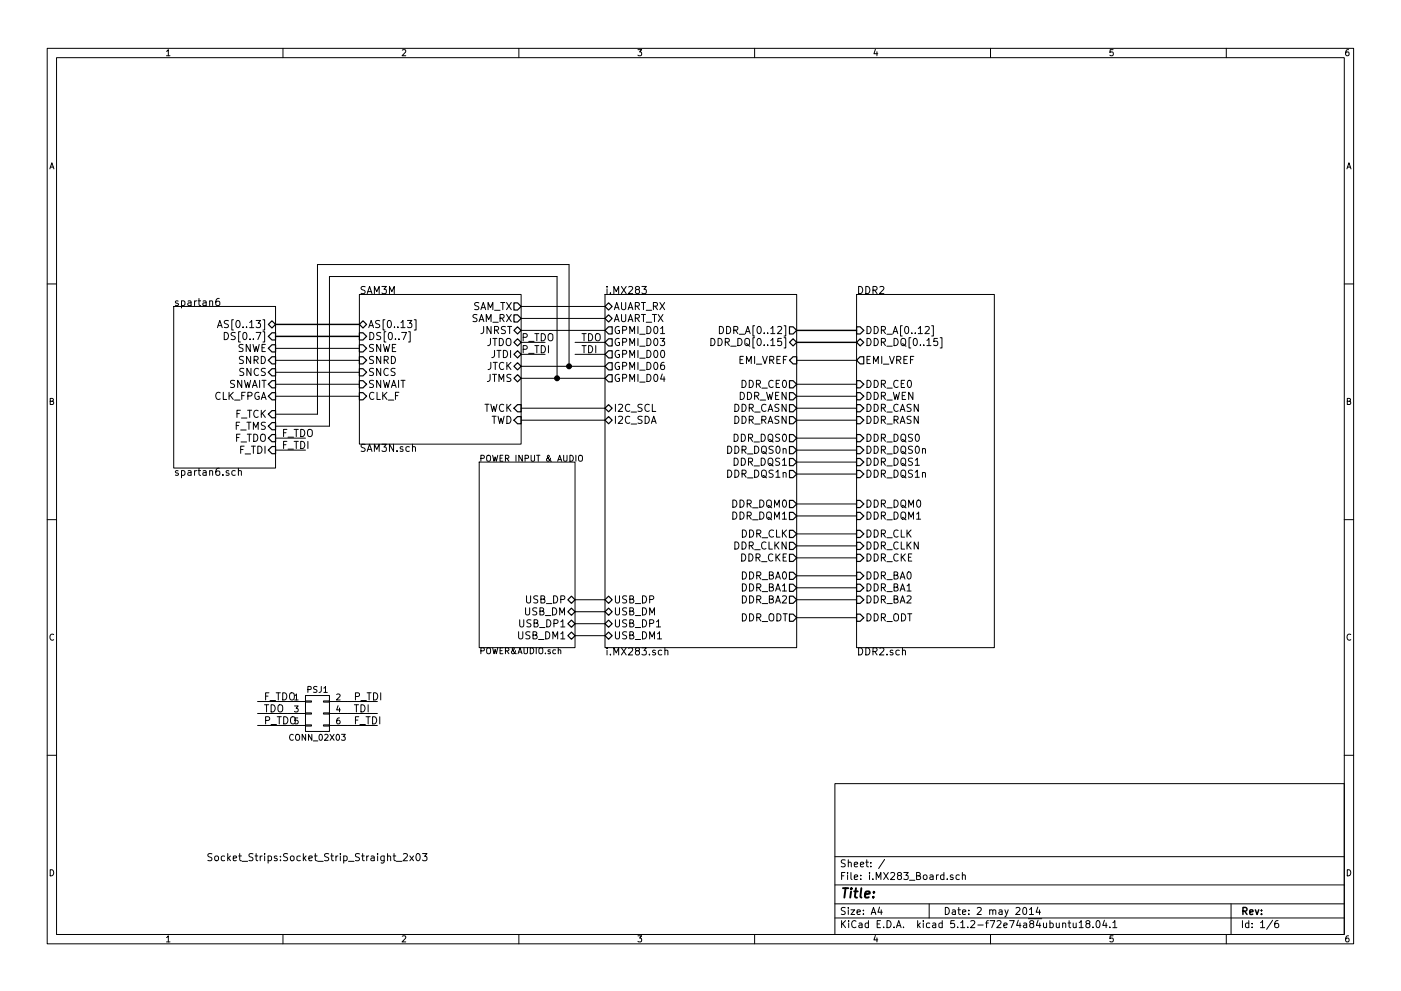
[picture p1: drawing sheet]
<svg xmlns="http://www.w3.org/2000/svg" width="297mm" height="210mm" viewBox="0 0 297 210" stroke-linecap="round" stroke-linejoin="round" font-family="sans-serif">
<g fill="none" stroke="#000" stroke-width=".21">
<path d="M10 10.3h277v189.9h-277zM12 12.2h273v186.1h-273zM60 10.3v1.9M110 10.3v1.9M160 10.3v1.9M210 10.3v1.9M260 10.3v1.9M10 60.2h2M36.8 65h21.6v34.3h-21.6zM46.1 69.5l.5-1.5 .5 1.5M46.3 69.1h.7M46.5 63.3l-.4 .1a.98 .98 0 0 0 0 1.4l.5-.1v-.7l-.5-.1-.4 .3"/>
<path d="M47.5 70.5a.77 .77 0 0 1 .9 .8 .77 .77 0 0 1-.9 .8zM58.4 76.4h17.8M58.4 73.9h17.8M58.4 79h17.8M76.2 62.5h34.3v31.7h-34.3zM86.4 68h.9l-.5 .6h.4l.1 .3-.1 .5-.6 .1-.2-.1M86.6 70.4h.4v2.2h-.4M87.8 67.8h.4v2.2h-.4M110.5 67.6h17.8M110.5 70.1h17.8M110.5 77.7h17.8M110.5 65h17.8"/>
<path d="M110.5 72.6h5.1M110.5 75.2h5.1M120.6 77.7v-21.6h-53.3v31.8h-8.9M121.9 72.6h6.4M121.9 75.2h6.4M128.3 62.5h40.6v74.9h-40.6zM136.1 60.8h.9l-.5 .6 .5 .1v.6l-.2 .2-.7-.2M140.1 70.8h.8M150.7 71.8a.77 .77 0 0 1 .9 .8 .77 .77 0 0 1-.9 .7zM152.5 69.3a.77 .77 0 0 1 .9 .7 .77 .77 0 0 1-.9 .8zM168.9 76.4h12.7M181.6 62.5h29.2v74.9h-29.2z"/>
<path d="M197.5 69.1h.4v2.2h-.4M199.3 71.6h.4v2.2h-.4M285 60.2h2M49.9 99.9l-.4-.1-.4 .3 .2 .7h.6M50.5 100l.2-.2 .4 .1 .1 1M50.5 99.3v1.6M58.4 95.5h6.4M58.4 84.1h17.8M58.4 81.5h17.8M58.4 93h6.4M87.5 94.9l.2-.1h.3l.1 1M101.6 98h20.3v39.4h-20.3z"/>
<path d="M110.5 89.1h17.8M110.5 86.6h17.8M110.5 80.3h17.8M118.1 80.3v-21.6h-48.3v31.7h-11.4M122.7 96.8l.3-.2a.44 .44 0 0 1 .5 .4l-.1 .7-.4 .2-.3-.2zM168.9 89.1h12.7M168.9 95.5h12.7M168.9 86.6h12.7M168.9 84.1h12.7M168.9 81.5h12.7M168.9 93h12.7M168.9 98h12.7"/>
<path d="M10 110.3h2M168.9 109.5h12.7M168.9 118.4h12.7M168.9 113.3h12.7M168.9 115.8h12.7M168.9 106.9h12.7M168.9 100.6h12.7M285 110.3h2M118.4 138l.4-.1 .1 .8M121.9 127.2h6.4M121.9 129.8h6.4M121.9 132.3h6.4"/>
<path d="M121.9 134.9h6.4M139.2 133h.9M141 138.1l.2-.2 .4 .1v1M141 137.4v1.6M168.9 124.7h12.7M168.9 122.2h12.7M168.9 127.2h12.7M168.9 131.1h12.7M191.3 138.1l.2-.2 .4 .1 .1 1M54.6 153.9h10.2M54.6 148.8h10.2M54.6 151.4h10.2"/>
<path d="M64.8 153.8h1.2v.2h-1.2zM64.8 151.3h1.2v.2h-1.2zM64.8 148.7h1.2v.3h-1.2zM64.8 147.6h5v7.6h-5zM68.6 153.8h1.2v.2h-1.2zM68.6 151.3h1.2v.2h-1.2zM68.6 148.7h1.2v.3h-1.2zM69.8 153.9h10.2M69.8 148.8h10.2M69.8 151.4h10.2M10 160.2h2M177 166.3h108v32h-108z"/>
<path d="M285 160.2h2M44.9 181.2l-.5-.1-.3 .3v.3l.8 .3v.5l-.2 .1-.6-.1M60 198.3v1.9M86.9 181.6l.8 1M87.7 181.6l-.8 1M88.3 181.2l.3-.1a.81 .81 0 0 1 .5 .8 .81 .81 0 0 1-.5 .7l-.3-.1-.1-.5zM89.6 181.1h.9l-.5 .6 .4 .1v.7l-.2 .1-.6-.1M110 198.3v1.9M160 198.3v1.9M177 194.8h108M177 191.8h108M177 187.8h108"/>
<path d="M177 181.8h108M186.5 192.5l-.4 1h1M186.8 193v1M187.6 182.3l-1.3 2M197 191.8v3M202.1 185.7l-.4-.1-.2 .2v.2l.6 .2v.3h-.6M203.4 185.7l-.4-.1-.3 .3 .1 .6h.6M204 185.7l.3-.1 .3 .1 .1 .9M204 185.1v1.5M210 198.3v1.9M217 192.6l.3-.1a.86 .86 0 0 1-.1 1.5 1 1 0 0 1-.2-1.4zM218.3 193l.4-.5v1.5"/>
<path d="M218.3 194h.8M220 192.5l-.3 1h.9M220.4 193v1M225.3 196l.2-.2 .4 .1 .1 .9M226.4 195.8h.6M226.7 195.3v1.3l.3 .2M227.5 195.8l.1 .9 .3 .1 .3-.1M228.2 195.8v1M228.8 195.8l.4-.5v1.5M228.8 196.8h.9M230.5 196l-.3-.4 .3-.3h.3l.3 .3-.1 .2-.6 .2-.2 .3 .1 .4 .2 .1h.3l.3-.3v-.2l-.3-.3M231.7 196.7v.1"/>
<path d="M232.5 195.5l.2-.2a.81 .81 0 0 1 .5 .8 .81 .81 0 0 1-.5 .7l-.2-.1-.1-.4zM234.2 195.2l-.4 1.1h.9M234.5 195.8v1M235.3 196.7v.1M235.9 195.8l.5-.5v1.5M235.9 196.8h.9M260 198.3v1.9M261 191.8v6.5M269.8 195.2l-1.2 2M271 195.3l-.4 .1a.96 .96 0 0 0 0 1.4l.4-.1 .1-.5-.3-.3-.4 .1-.1 .2"/>
</g>
<g fill="none" stroke="#000" stroke-width=".25">
<path d="M56.9 71.4l.8-.8h.7v1.5h-.7zM56.9 68.8l.8-.7 .7 .7-.7 .8zM57.7 73.1h.7v1.6h-.7l-.8-.8zM57.7 75.7h.7v1.5h-.7l-.8-.8zM57.7 78.2h.7v1.6h-.7l-.8-.8zM76.2 70.6h.8l.7 .8-.7 .7h-.8zM76.2 73.1h.8l.7 .8-.7 .8h-.8zM76.2 75.7h.8l.7 .7-.7 .8h-.8zM76.2 78.2h.8l.7 .8-.7 .8h-.8zM76.2 68.8l.8-.7 .7 .7-.7 .8zM109 77.7l.7-.7 .8 .7-.8 .8zM109 72.6l.7-.7 .8 .7-.8 .8z"/>
<path d="M109 66.8h.7l.8 .8-.8 .7h-.7zM109 64.3h.7l.8 .7-.8 .8h-.7zM109.7 69.3l.8 .8-.8 .8-.7-.8zM109.7 74.4l.8 .8-.8 .7-.7-.7zM128.3 67.6l.7-.8 .8 .8-.8 .7zM128.3 65l.7-.7 .8 .7-.8 .8zM128.3 77.7l.7-.7h.8v1.5h-.8zM129 74.4h.8v1.5h-.8l-.7-.7zM129 69.3h.8v1.6h-.8l-.7-.8zM129 71.9h.8v1.5h-.8l-.7-.8zM167.4 69.3h.7l.8 .8-.8 .8h-.7zM167.4 72.6l.7-.7 .8 .7-.8 .8z"/>
<path d="M168.1 75.7h.8v1.5h-.8l-.7-.8zM181.6 69.3h.8l.7 .8-.7 .8h-.8zM182.4 71.9l.7 .7-.7 .8-.8-.8zM182.4 75.7h.7v1.5h-.7l-.8-.8zM56.9 95.5l.8-.8h.7v1.6h-.7zM56.9 84.1l.8-.8h.7v1.5h-.7zM57.7 80.8h.7v1.5h-.7l-.8-.8zM57.7 87.1h.7v1.5h-.7l-.8-.7zM57.7 92.2h.7v1.5h-.7l-.8-.7zM57.7 89.7h.7v1.5h-.7l-.8-.8zM76.2 80.8h.8l.7 .7-.7 .8h-.8zM76.2 83.3h.8l.7 .8-.7 .7h-.8z"/>
<path d="M109 80.3l.7-.8 .8 .8-.8 .7zM109.7 88.4h.8v1.5h-.8l-.7-.8zM109.7 85.8h.8v1.6h-.8l-.7-.8zM128.3 86.6l.7-.8 .8 .8-.8 .8zM128.3 89.1l.7-.7 .8 .7-.8 .8zM128.3 80.3l.7-.8h.8v1.5h-.8zM167.4 83.3h.7l.8 .8-.8 .7h-.7zM167.4 88.4h.7l.8 .7-.8 .8h-.7zM167.4 97.3h.7l.8 .7-.8 .8h-.7zM167.4 92.2h.7l.8 .8-.8 .7h-.7zM167.4 85.8h.7l.8 .8-.8 .8h-.7zM167.4 80.8h.7l.8 .7-.8 .8h-.7z"/>
<path d="M167.4 99.8h.7l.8 .8-.8 .7h-.7zM167.4 94.7h.7l.8 .8-.8 .8h-.7zM181.6 80.8h.8l.7 .7-.7 .8h-.8zM181.6 85.8h.8l.7 .8-.7 .8h-.8zM181.6 92.2h.8l.7 .8-.7 .7h-.8zM181.6 97.3h.8l.7 .7-.7 .8h-.8zM181.6 88.4h.8l.7 .7-.7 .8h-.8zM181.6 83.3h.8l.7 .8-.7 .7h-.8zM181.6 94.7h.8l.7 .8-.7 .8h-.8zM181.6 99.8h.8l.7 .8-.7 .7h-.8zM167.4 108.7h.7l.8 .8-.8 .7h-.7zM167.4 106.2h.7l.8 .7-.8 .8h-.7z"/>
<path d="M167.4 112.5h.7l.8 .8-.8 .7h-.7zM167.4 115.1h.7l.8 .7-.8 .8h-.7zM167.4 117.6h.7l.8 .8-.8 .7h-.7zM181.6 117.6h.8l.7 .8-.7 .7h-.8zM181.6 115.1h.8l.7 .7-.7 .8h-.8zM181.6 112.5h.8l.7 .8-.7 .7h-.8zM181.6 106.2h.8l.7 .7-.7 .8h-.8zM181.6 108.7h.8l.7 .8-.7 .7h-.8zM120.4 127.2l.8-.7 .7 .7-.7 .8zM120.4 129.8l.8-.8 .7 .8-.7 .8zM120.4 132.3l.8-.7 .7 .7-.7 .8zM120.4 134.9l.8-.8 .7 .8-.7 .7z"/>
<path d="M128.3 129.8l.7-.8 .8 .8-.8 .8zM128.3 127.2l.7-.7 .8 .7-.8 .8zM128.3 132.3l.7-.7 .8 .7-.8 .8zM128.3 134.9l.7-.8 .8 .8-.8 .7zM167.4 123.9h.7l.8 .8-.8 .8h-.7zM167.4 121.4h.7l.8 .8-.8 .7h-.7zM167.4 130.3h.7l.8 .8-.8 .7h-.7zM167.4 126.5h.7l.8 .7-.8 .8h-.7zM181.6 121.4h.8l.7 .8-.7 .7h-.8zM181.6 123.9h.8l.7 .8-.7 .8h-.8zM181.6 130.3h.8l.7 .8-.7 .7h-.8zM181.6 126.5h.8l.7 .7-.7 .8h-.8z"/>
</g>
<path d="M58.4 68.8h17.8M58.4 71.4h17.8M168.9 70.1h12.7M168.9 72.6h12.7" fill="none" stroke="#000" stroke-width=".3"/>
<g fill="#000" stroke="#000" stroke-width=".25">
<circle cx="120.7" cy="77.7" r=".51"/>
<circle cx="118.1" cy="80.3" r=".51"/>
</g>
<text font-size="2.8" x="178" y="190.5">Title:</text>
<g font-size="2.1">
<text x="36.8" y="64.9">spartan6</text>
<text x="76.2" y="62.4">SAM3M</text>
<text x="100.1" y="65.8">SAM_TX</text>
<text x="128.3" y="62.4">i.MX283</text>
<text x="130" y="65.8">AUART_RX</text>
<text x="181.6" y="62.4">DDR2</text>
<text x="47.5" y="69.6">AS[0..13]</text>
<text x="78" y="69.6">AS[0..13]</text>
<text x="99.9" y="68.3">SAM_RX</text>
<text x="101.8" y="70.9">JNRST</text>
<text x="130" y="68.3">AUART_TX</text>
<text x="130" y="70.9">GPMI_D01</text>
<text x="153.7" y="70.9">DDR_A[0..12]</text>
<text x="183.4" y="70.9">DDR_A[0..12]</text>
<text x="48.7" y="72.1">DS[0..7]</text>
<text x="50.3" y="74.7">SNWE</text>
<text x="50.6" y="77.2">SNRD</text>
<text x="78" y="72.1">DS[0..7]</text>
<text x="78" y="74.7">SNWE</text>
<text x="78" y="77.2">SNRD</text>
<text x="103" y="73.4">JTDO</text>
<text x="104.1" y="75.9">JTDI</text>
<text x="110.5" y="72.4">P_TDO</text>
<text x="110.5" y="74.9">P_TDI</text>
<text x="123.2" y="72.4">TDO</text>
<text x="123.2" y="74.9">TDI</text>
<text x="130" y="75.9">GPMI_D00</text>
<text x="130" y="73.4">GPMI_D03</text>
<text x="152" y="73.4">DDR_DQ[0..15]</text>
<text x="156.5" y="77.2">EMI_VREF</text>
<text x="183.4" y="73.4">DDR_DQ[0..15]</text>
<text x="183.4" y="77.2">EMI_VREF</text>
<text x="48.3" y="82.3">SNWAIT</text>
<text x="50.7" y="79.8">SNCS</text>
<text x="78" y="79.8">SNCS</text>
<text x="78" y="82.3">SNWAIT</text>
<text x="103" y="81">JTMS</text>
<text x="103.2" y="78.5">JTCK</text>
<text x="130" y="78.5">GPMI_D06</text>
<text x="130" y="81">GPMI_D04</text>
<text x="157.2" y="82.3">DDR_CE0</text>
<text x="183.4" y="82.3">DDR_CE0</text>
<text x="45.2" y="84.8">CLK_FPGA</text>
<text x="49.8" y="88.6">F_TCK</text>
<text x="78" y="84.8">CLK_F</text>
<text x="102.3" y="87.4">TWCK</text>
<text x="103.9" y="89.9">TWD</text>
<text x="130" y="87.4">I2C_SCL</text>
<text x="130" y="89.9">I2C_SDA</text>
<text x="155.3" y="89.9">DDR_RASN</text>
<text x="155.3" y="87.4">DDR_CASN</text>
<text x="156.4" y="84.8">DDR_WEN</text>
<text x="183.4" y="87.4">DDR_CASN</text>
<text x="183.4" y="89.9">DDR_RASN</text>
<text x="183.4" y="84.8">DDR_WEN</text>
<text x="49.7" y="93.7">F_TDO</text>
<text x="49.7" y="91.2">F_TMS</text>
<text x="59.7" y="92.7">F_TDO</text>
<text x="59.7" y="95.2">F_TDI</text>
<text x="76.2" y="95.9">SAM3N.sch</text>
<text x="155.6" y="93.7">DDR_DQS0</text>
<text x="183.4" y="93.7">DDR_DQS0</text>
<text x="36.8" y="100.9">spartan6.sch</text>
<text x="50.7" y="96.3">F_TDI</text>
<text x="154.3" y="101.3">DDR_DQS1n</text>
<text x="154.3" y="96.3">DDR_DQS0n</text>
<text x="155.6" y="98.8">DDR_DQS1</text>
<text x="183.4" y="98.8">DDR_DQS1</text>
<text x="183.4" y="96.3">DDR_DQS0n</text>
<text x="183.4" y="101.3">DDR_DQS1n</text>
<text x="155.2" y="107.7">DDR_DQM0</text>
<text x="183.4" y="107.7">DDR_DQM0</text>
<text x="155.2" y="110.2">DDR_DQM1</text>
<text x="183.4" y="110.2">DDR_DQM1</text>
<text x="155.4" y="116.6">DDR_CLKN</text>
<text x="156.9" y="119.1">DDR_CKE</text>
<text x="157" y="114">DDR_CLK</text>
<text x="183.4" y="119.1">DDR_CKE</text>
<text x="183.4" y="116.6">DDR_CLKN</text>
<text x="183.4" y="114">DDR_CLK</text>
<text x="157.1" y="125.5">DDR_BA1</text>
<text x="157.1" y="122.9">DDR_BA0</text>
<text x="183.4" y="122.9">DDR_BA0</text>
<text x="183.4" y="125.5">DDR_BA1</text>
<text x="111.2" y="130.6">USB_DM</text>
<text x="111.5" y="128">USB_DP</text>
<text x="130" y="130.6">USB_DM</text>
<text x="130" y="128">USB_DP</text>
<text x="156.9" y="131.8">DDR_ODT</text>
<text x="157.1" y="128">DDR_BA2</text>
<text x="183.4" y="131.8">DDR_ODT</text>
<text x="183.4" y="128">DDR_BA2</text>
<text x="110" y="135.6">USB_DM1</text>
<text x="110.4" y="133.1">USB_DP1</text>
<text x="130" y="133.1">USB_DP1</text>
<text x="130" y="135.6">USB_DM1</text>
<text x="128.3" y="139">i.MX283.sch</text>
<text x="181.6" y="139">DDR2.sch</text>
<text x="55.9" y="148.6">F_TDO</text>
<text x="74.9" y="148.6">P_TDI</text>
<text x="55.9" y="153.7">P_TDO</text>
<text x="55.9" y="151.1">TDO</text>
<text x="74.9" y="153.7">F_TDI</text>
<text x="74.9" y="151.1">TDI</text>
<text x="45.8" y="182.7">Socket_Strips:Socket_Strip_Straight_2x03</text>
<text x="178" y="184">Sheet: /</text>
<text x="178" y="186.7">File: i.MX283_Board.sch</text>
<text x="178" y="196.9">KiCad E.D.A. kicad 5.1.2-f72e74a84ubuntu18.04.1</text>
<text x="178" y="194.1">Size: A4</text>
<text x="200" y="194.1">Date: 2 may 2014</text>
<text x="263" y="194.1">Rev:</text>
<text x="263" y="196.9">Id: 1/6</text>
</g>
<g font-size="1.8">
<text x="35" y="11.9">1</text>
<text x="85" y="11.9">2</text>
<text x="135" y="11.9">3</text>
<text x="185" y="11.9">4</text>
<text x="235" y="11.9">5</text>
<text x="285" y="11.9">6</text>
<text x="10.4" y="35.9">A</text>
<text x="285.4" y="35.9">A</text>
<text x="10.4" y="85.9">B</text>
<text x="285.4" y="85.9">B</text>
<text x="101.6" y="97.9">POWER INPUT &amp; AUDIO</text>
<text x="10.4" y="135.9">C</text>
<text x="285.4" y="135.9">C</text>
<text x="101.6" y="138.8">POWER&amp;AUDIO.sch</text>
<text x="62.4" y="148.6">1</text>
<text x="65.2" y="147">PSJ1</text>
<text x="71.3" y="148.6">2</text>
<text x="62.4" y="151.1">3</text>
<text x="62.4" y="153.7">5</text>
<text x="71.3" y="151.1">4</text>
<text x="71.3" y="153.7">6</text>
<text x="61.7" y="157.1">CONN_02X03</text>
<text x="10.4" y="185.9">D</text>
<text x="285.4" y="185.9">D</text>
<text x="35" y="199.9">1</text>
<text x="85" y="199.9">2</text>
<text x="135" y="199.9">3</text>
<text x="185" y="199.9">4</text>
<text x="235" y="199.9">5</text>
<text x="285" y="199.9">6</text>
</g>
</svg>
